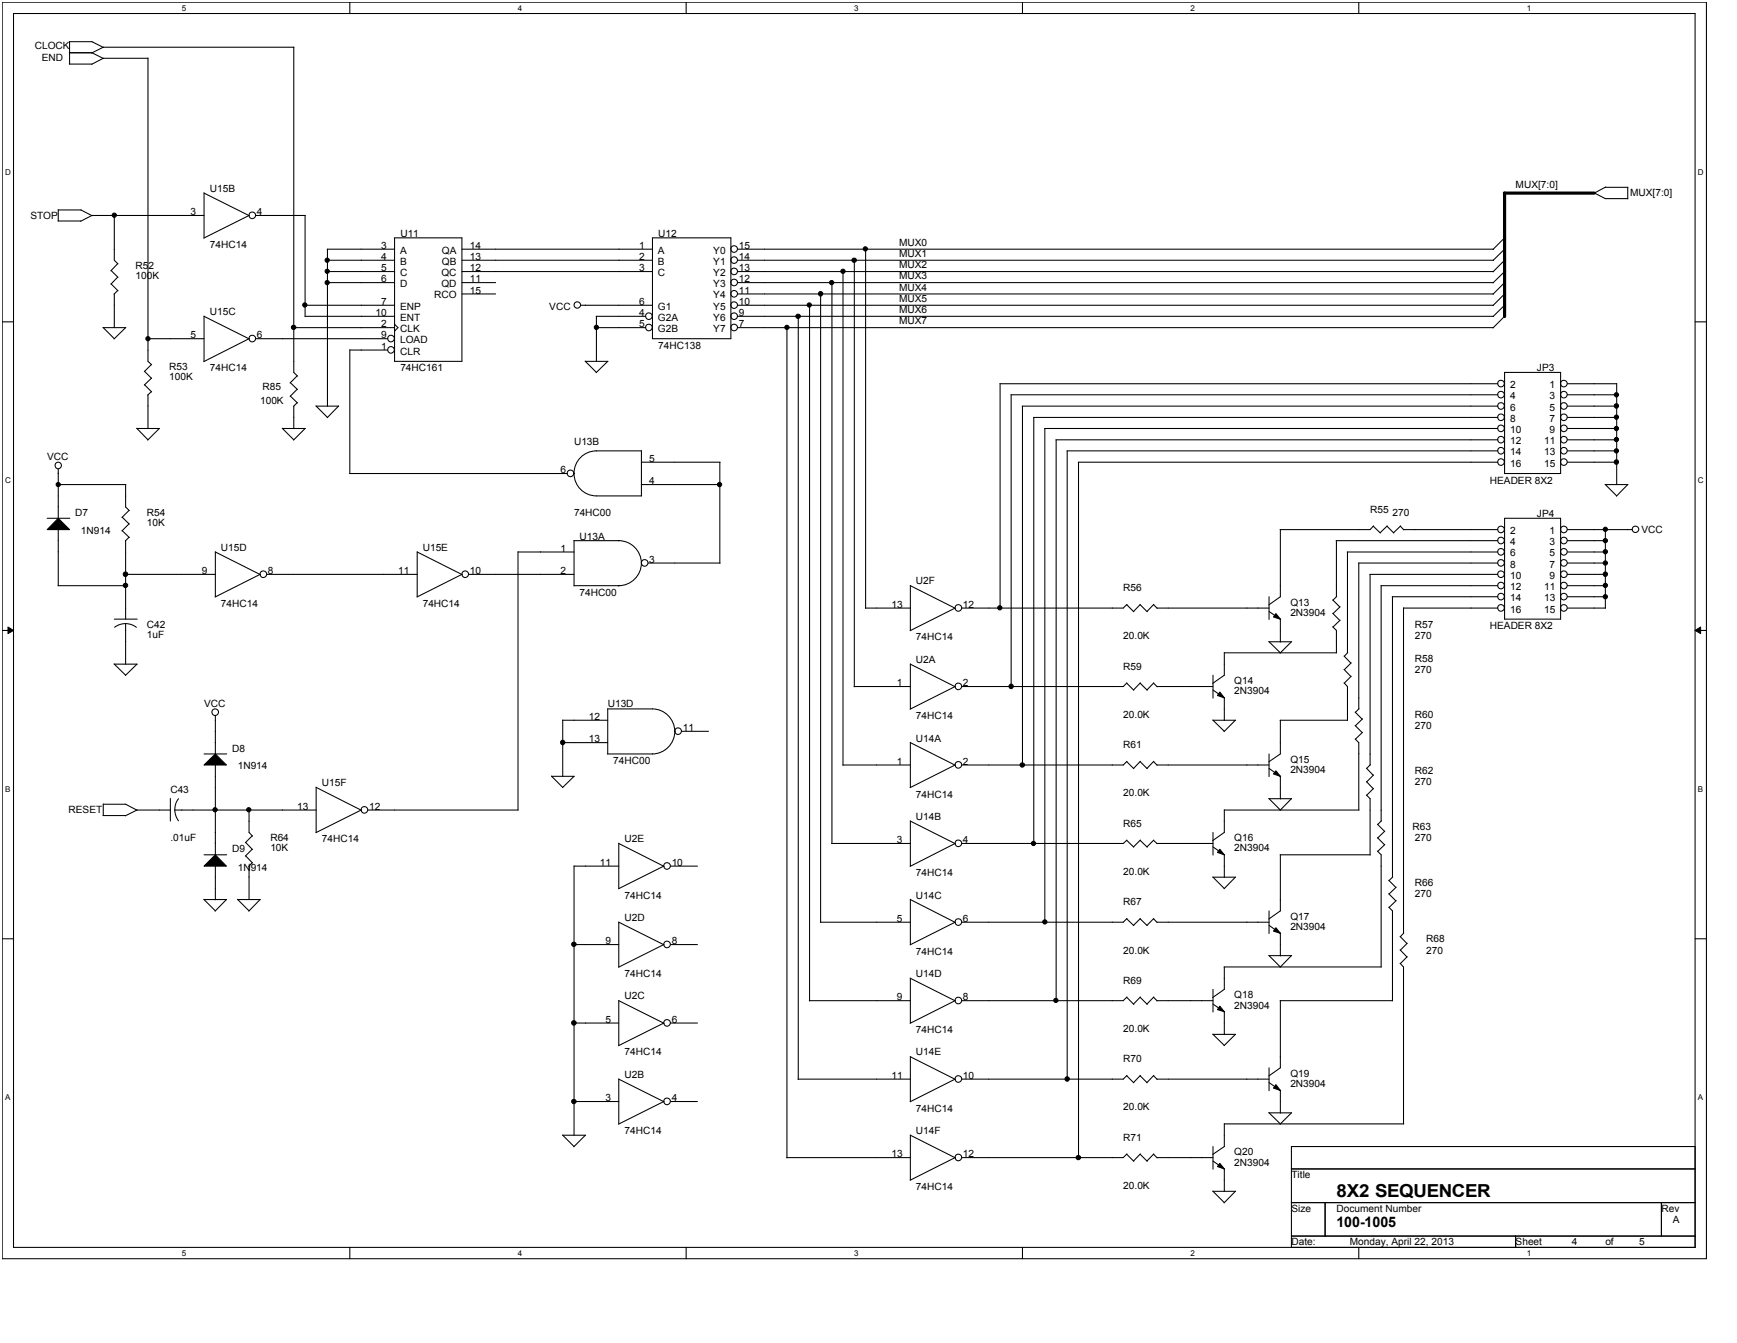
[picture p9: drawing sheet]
<svg xmlns="http://www.w3.org/2000/svg" width="279mm" height="216mm" viewBox="0 0 279 216" stroke-linecap="round" stroke-linejoin="round" font-family="sans-serif">
<path d="M.4 .4h274.1v202h-274.1zM2.2 2.2h270.5v198.3h-270.5z" fill="none" stroke="#000" stroke-width=".17"/>
<g fill="#fff">
<path d="M29.2 .6h.7v1.4h-.7z"/>
<path d="M29.2 200.7h.7v1.4h-.7z"/>
</g>
<path d="M56.3 .4v1.8M56.3 200.5v1.9" fill="none" stroke="#000" stroke-width=".17"/>
<g fill="#fff">
<path d="M83.3 .6h.7v1.4h-.7z"/>
<path d="M83.3 200.7h.7v1.4h-.7z"/>
</g>
<path d="M110.4 .4v1.8M110.4 200.5v1.9" fill="none" stroke="#000" stroke-width=".17"/>
<g fill="#fff">
<path d="M137.4 .6h.7v1.4h-.7z"/>
<path d="M137.4 200.7h.7v1.4h-.7z"/>
</g>
<path d="M164.5 .4v1.8M164.5 200.5v1.9" fill="none" stroke="#000" stroke-width=".17"/>
<g fill="#fff">
<path d="M191.5 .6h.7v1.4h-.7z"/>
<path d="M191.5 200.7h.7v1.4h-.7z"/>
</g>
<path d="M218.6 .4v1.8M218.6 200.5v1.9" fill="none" stroke="#000" stroke-width=".17"/>
<g fill="#fff">
<path d="M245.6 .6h.7v1.4h-.7z"/>
<path d="M245.6 200.7h.7v1.4h-.7z"/>
<path d="M.8 26.9h.9v1.4h-.9z"/>
<path d="M273.1 26.9h.9v1.4h-.9z"/>
<path d="M.8 76.5h.9v1.4h-.9z"/>
<path d="M273.1 76.5h.9v1.4h-.9z"/>
</g>
<path d="M.4 51.7h1.8M272.7 51.7h1.8" fill="none" stroke="#000" stroke-width=".17"/>
<g fill="#fff">
<path d="M.8 126.1h.8v1.4h-.8z"/>
<path d="M273.1 126.1h.8v1.4h-.8z"/>
</g>
<path d="M.4 101.4h1.8M272.7 101.4h1.8" fill="none" stroke="#000" stroke-width=".17"/>
<path d="M1.3 100.8l.9 .6-.9 .5zM272.7 101.4l.8-.6v1.1z" fill="#000"/>
<path d="M1.3 100.8l.9 .6-.9 .5zM272.7 101.4l.8-.6v1.1z" fill="none" stroke="#000" stroke-width=".16"/>
<g fill="#fff">
<path d="M.8 175.7h.8v1.4h-.8z"/>
<path d="M273.1 175.7h.8v1.4h-.8z"/>
</g>
<g fill="none" stroke="#000" stroke-width=".17">
<path d="M11.1 8.5h3.7M11.1 10.3h3.7M11.2 6.7h3.6M11.2 6.7v3.6M14.8 6.7l1.8 .9M14.8 8.5l1.8 .9M16.6 9.4h7.2M16.6 9.4l-1.9 .9M23.8 9.3v48.8l.6 .5M47.3 7.6v52.3l.5 .6M47.3 7.6h-30.7l-1.9 .9M9.3 35.5h3.7"/>
<path d="M9.4 33.7v1.8M9.4 33.8h3.7M13 33.8l1.8 .9M18.4 34.6v7.2l.6 .6M32.8 31l7.3 3.7M32.8 31v7.2M32.8 34.6h-18l-1.8 1M40.1 34.6l-7.3 3.7M41.2 34.6h7.9M49.1 34.6v16.3M63.5 38.2h10.8v19.9h-10.8zM104.9 38.2h12.7v16.3h-12.7z"/>
<path d="M242 38.2l-1.8 1.9M256.4 31l1.8 .9M258.2 31.9h3.6M258.2 30.1h3.7M258.3 30.1l-1.9 .9M261.8 30.1v1.9M16.6 52.6l1.8 1.9M16.6 52.7h3.6M17.9 43.5l1.1 1.1M17.9 45.6l1.1 1.1M18.4 47.3v5.4M18.9 42.4l-1.1 1.1"/>
<path d="M18.9 44.5l-1.1 1.2M18.9 46.7l-.6 .6M20.2 52.7l-1.9 1.8M23.3 59.7l1.1 1.1M23.8 54.5h9M24.4 58.6l-1.2 1.1M32.8 50.8v7.3M32.8 50.9l7.3 3.6M40.1 54.5l-7.3 3.6M41.2 54.5h21.2M47.3 52.7h16.2M49.1 49.1h14.4"/>
<path d="M49.1 50.9h14.4M52.6 40.1h10.9M52.7 41.8h10.8M52.7 43.7h10.8M52.7 45.4h10.8M52.7 40.1v25.2M56.3 56.3h6.1M56.3 56.2v19.9M63.5 52.1l.5 .6-.5 .5M74.3 40.1h30.6M74.3 41.8h30.6M74.3 43.7h30.6"/>
<path d="M74.3 45.4h5.4M74.3 47.3h5.4M93.4 49.1h11.5M94.1 58l1.8 1.9M94.2 58.1h3.6M95.9 52.7h7.9M95.9 50.9h7.9M95.9 50.9v7.2M97.8 58.1l-1.9 1.8M118.7 52.7h121.5M118.7 49.1h121.5M118.7 40.1h121.5"/>
<path d="M118.7 41.8h121.5M118.7 43.7h121.5M118.7 45.4h121.5M118.7 50.9h121.5M118.7 47.3h121.5M126.6 52.7v133.4M128.4 50.9v122.6M130.2 49.1v111.8M132 47.3v101M133.8 45.4v90.2M135.6 43.7v79.3M137.4 41.8v68.6"/>
<path d="M139.2 40.1v57.7M242 59.9h9v16.2h-9zM242 40.1l-1.8 1.8M242 41.8l-1.8 1.9M242 43.7l-1.8 1.8M242 45.4l-1.8 1.9M242 47.3l-1.8 1.8M242 49.1l-1.8 1.8M242 50.9l-1.8 1.8M9.4 75.4v7.9M9.4 77.9h10.8M20.2 77.9v3.6l.6 .6"/>
<path d="M22 68.8l1.8 1.9M22 68.9h3.7M23.3 61.9l1.1 1.1M23.8 63.5v5.4M24.4 60.8l-1.2 1.1M24.4 63l-.6 .5M25.6 68.9l-1.8 1.8M45.4 68.8l1.9 1.9M45.4 68.9h3.7M46.7 61.5l1.1 1.1M46.7 63.7l1.1 1.1M47.3 65.3v3.6"/>
<path d="M47.8 60.4l-1.1 1.2M47.8 62.6l-1.1 1.1M47.8 64.7l-.6 .6M49.1 68.9l-1.9 1.8M50.8 65.2l1.9 1.9M50.9 65.3h3.6M54.5 65.3l-1.9 1.8M56.2 76.1h35M95.9 72.5h7.3M95.9 72.5a3.6 3.6 0 0 0-3.6 3.6 3.6 3.6 0 0 0 3.6 3.6h7.3M103.2 77.9h12.6M103.2 72.4v7.3"/>
<path d="M103.2 74.3h12.6M115.8 74.3v16.3M160.8 61.7h80.1M160.9 61.7v36.1M162.6 63.5h78.3M162.6 63.5v46.9M164.4 65.3h76.5M164.5 65.3v57.7M166.2 67.1h74.7M166.3 67.1v68.5M168 68.9h72.9M168.1 68.9v79.4"/>
<path d="M169.8 70.7h71.1M169.9 70.7v90.2M171.6 72.5h69.3M171.7 72.5v101M173.4 74.3h67.5M173.5 74.3v111.8M252.1 65.3h7.9M252.1 68.9h7.9M252.1 72.5h7.9M252.1 74.3h7.9M252.1 61.7h7.9M252.1 63.5h7.9"/>
<path d="M252.1 67.1h7.9M252.1 70.7h7.9M258.2 77.9l1.8 1.8M258.2 77.9h3.7M260 61.6v16.3M261.8 77.9l-1.8 1.9M7.6 83.3h3.6M9.3 94.2h10.9M9.4 83.3l1.8 1.8h-3.6zM9.4 85.1v9.1M18.4 99.5h3.7M19.7 83.2l1.1 1.1"/>
<path d="M19.7 85.3l1.1 1.1M20.2 92.3h14.4M20.2 86.9v12.6M20.8 82l-1.2 1.2M20.8 84.2l-1.2 1.2M20.8 86.4l-.6 .6M34.6 88.7v7.2M34.6 88.7l7.3 3.7M41.8 92.3l-7.2 3.7M42.9 92.3h24.2M67.1 88.7l7.2 3.7M67.1 88.7v7.2"/>
<path d="M74.3 92.3l-7.2 3.7M75.4 92.3h16.9M83.3 88.7h9M83.3 88.7v41.5M92.3 86.9h7.2a3.7 3.7 0 0 1 3.7 3.6 3.7 3.7 0 0 1-3.7 3.7M92.3 86.9v7.3M92.3 94.2h7.3M104.3 90.5h11.5M139.2 97.8h7.2M146.4 94.2l7.3 3.6M146.4 94.1v7.3M153.6 97.8l-7.2 3.6"/>
<path d="M181.2 97.2l1.2 1.1M181.3 97.2l-.6 .6h-26M183.4 97.2l1.1 1.1M183.4 97.2l-1.1 1.1M185.5 97.2l.6 .6M185.6 97.2l-1.1 1.1M186.1 97.8h18M204.1 95.9v3.7M204.1 98.3l1.9 1.3M205.2 98.6l.7 .9-1.1-.3zM205.9 85.1v10.8l-1.8 1.3M205.9 99.5v3.7"/>
<path d="M214.4 98.6l1.1 1.1M214.4 96.4l1.1 1.2M214.9 86.9h26M215 86.9v9M215 95.9l-.6 .6M215.6 99.7l-1.2 1.1M215.6 97.5l-1.2 1.1M216.7 88.7h24.2M216.7 88.7v16.2M218.5 90.5h22.4M218.6 90.5v23.5M220.3 92.3h20.6"/>
<path d="M220.4 92.3v30.7M220.9 84.6l1.1 1.1M220.9 84.5l-.5 .6h-14.5M222.1 94.2h18.8M222.2 94.2v37.8M223.1 84.6l1.1 1.1M223.1 84.5l-1.1 1.1M223.9 95.9h17M224 95.9v45.1M225.3 84.6l.5 .6M225.3 84.5l-1.1 1.1M225.8 85.1h15.1"/>
<path d="M225.8 97.8h15.1M225.8 97.7v52.3M242 83.3h9v16.2h-9zM252.1 85.1h10.4M252.1 86.9h6.1M252.1 94.2h6.1M252.1 88.7h6.1M252.1 92.3h6.1M252.1 90.5h6.1M252.1 97.8h6.1M252.1 95.9h6.1M258.2 85.1v12.7"/>
<path d="M18.3 106.7l1.9 1.8M18.4 106.8h3.7M20.2 100.3l.7 .1 1 .4M20.2 100.3l-.8 .1-1 .4M20.2 100.3v6.5M22 106.8l-1.8 1.8M34.6 115.1v6.1M90.5 115.8h7.3M90.5 119.4h7.3M90.5 115.7v9.1M97.7 114h7.2a3.7 3.7 0 0 1 3.6 3.6v-.1a3.7 3.7 0 0 1-3.6 3.7M97.8 114v7.2"/>
<path d="M109.6 117.6h4.4M137.4 110.4h9M146.4 106.7v7.3M146.4 119.3v7.3M146.4 106.8l7.3 3.6M146.4 119.4l7.3 3.6M153.6 110.4l-7.2 3.6M181.2 109.8l1.2 1.2M181.3 109.8l-.6 .6h-26M183.4 109.8l1.1 1.2M183.4 109.8l-1.1 1.1M185.5 109.8l.6 .6"/>
<path d="M185.6 109.8l-1.1 1.1M186.1 110.4h9M195.1 115.7l1.8 1.9M195.1 115.8h3.7M195.1 108.5v3.7M195.1 110.9l1.9 1.3M196.2 111.3l.7 .9-1.1-.4zM196.9 104.9v3.6l-1.8 1.4M196.9 112.2v3.6M196.9 104.9h18.1M198.7 115.8l-1.8 1.8M204.1 103.1l1.8 1.8"/>
<path d="M204.1 103.2h3.7M205.9 115.8h10.8M205.9 115.8v5.4l-1.8 1.3M207.7 103.2l-1.8 1.8M214.4 100.8l.6 .6v3.5M216.2 109.8l.5 .6v5.4M216.2 107.6l1.1 1.2M216.2 105.5l1.1 1.1M216.8 104.9l-.6 .6M217.3 108.7l-1.1 1.1M217.3 106.6l-1.1 1.1M218 118.8l.6 .6v10.8"/>
<path d="M218 116.6l1.1 1.2M218 114.5l1.1 1.1M218.6 113.9l-.6 .6M219.2 117.7l-1.2 1.1M219.2 115.6l-1.2 1.1M16.6 131.1h3.6M16.6 129.3h3.6M16.6 129.2v1.9M20.2 129.3l1.9 1M22 130.2h5.4M22 130.2l-1.8 1M27.4 128.4v3.6"/>
<path d="M28.1 130.2l.2 1.1 .4 .7M28.1 130.2h22.8M28.7 128.4l-.4 .7-.2 1.1M32.8 123l1.8-1.8 1.8 1.8zM32.8 121.2h3.7M32.8 137.4h3.7M34.6 137.4l1.8 1.8h-3.6zM34.6 122.9v14.5M34.6 139.2v5.5M39.5 135.4l1.1 1.2M39.5 137.6l1.1 1.1M40.1 130.2v3.6l.5 .6"/>
<path d="M40.1 139.2v5.4M40.6 134.4l-1.1 1.1M40.6 136.5l-1.1 1.1M40.6 138.7l-.6 .6M50.9 126.6l7.2 3.7M50.9 126.5v7.3M58.1 130.2l-7.3 3.7M59.2 130.2h24.2M88.7 124.8l1.8 1.8M88.7 124.8h3.7M92.3 124.8l-1.8 1.8M92.3 139.2v43.3"/>
<path d="M92.3 139.2h7.2M97.8 121.2h7.2M99.5 135.6l7.3 3.7M99.5 135.6v7.2M106.8 139.2l-7.3 3.7M107.9 139.2h4.3M133.8 135.6h12.6M135.6 123h10.8M146.4 132v7.2M146.4 132l7.3 3.6M153.6 123l-7.2 3.6M153.6 135.6l-7.2 3.7"/>
<path d="M181.2 122.4l1.2 1.2M181.2 135.1l1.2 1.1M181.3 122.4l-.6 .6h-26M181.3 135l-.6 .6h-26M183.4 122.4l1.1 1.2M183.4 135.1l1.1 1.1M183.4 122.4l-1.1 1.1M183.4 135l-1.1 1.1M185.5 122.4l.6 .6M185.5 135.1l.6 .5M185.6 122.4l-1.1 1.1M185.6 135l-1.1 1.1"/>
<path d="M186.1 123h18M186.1 135.6h9M195.1 133.8v3.7M195.1 136.1l1.9 1.4M196.2 136.5l.7 .9-1.1-.4zM196.9 130.2v3.6l-1.8 1.3M196.9 137.4v3.7M196.9 130.2h21.7M204.1 128.4l1.8 1.8M204.1 128.4h3.7M204.1 123.5l1.9 1.3M204.1 121.2v3.6"/>
<path d="M205.2 123.9l.7 .9-1.1-.4zM205.9 137.4h14.5M205.9 124.8v3.6M205.9 137.4v9l-1.8 1.3M207.7 128.4l-1.8 1.9M219.8 127.8l.6 .6v9.1M219.8 125.6l1.1 1.2M219.8 123.5l1.1 1.1M220.4 122.9l-.6 .6M220.9 126.7l-1.1 1.2M220.9 124.6l-1.1 1.1M221.6 136.8l.6 .6v18.1"/>
<path d="M221.6 134.7l1.1 1.1M221.6 132.5l1.1 1.1M222.2 132l-.6 .5M222.8 135.8l-1.2 1.1M222.8 133.6l-1.2 1.1M.4 150.9h1.8M32.8 144.6l1.8 1.8M32.8 144.6h3.7M36.4 144.6l-1.8 1.9M38.2 144.6l1.9 1.8M38.2 144.6h3.7M41.8 144.6l-1.8 1.9"/>
<path d="M92.3 151.9h7.2M99.5 148.2v7.2M99.5 148.3l7.3 3.6M106.8 151.9l-7.3 3.6M107.9 151.9h4.3M132 148.3h14.4M146.4 144.6v7.3M146.4 157.2v7.3M146.4 144.6l7.3 3.7M146.4 157.3l7.3 3.6M153.6 148.3l-7.2 3.6M181.2 147.7l1.2 1.1"/>
<path d="M181.3 147.7l-.6 .6h-26M183.4 147.7l1.1 1.1M183.4 147.7l-1.1 1.1M185.5 147.7l.6 .6M185.6 147.7l-1.1 1.1M186.1 148.3h18M195.1 141l1.8 1.8M195.1 141h3.7M195.1 159v3.7M196.9 155.4h25.3M196.9 155.4v3.6l-1.8 1.4M198.7 141l-1.8 1.9"/>
<path d="M204.1 153.6l1.8 1.8M204.1 153.6h3.7M204.1 146.4v3.7M204.1 148.8l1.9 1.3M205.2 149.1l.7 .9-1.1-.3zM205.9 150v3.7M207.7 153.6l-1.8 1.9M223.4 145.8l.6 .6v14.5M223.4 143.7l1.1 1.1M223.4 141.5l1.1 1.2M224 141l-.6 .6M224.6 144.8l-1.2 1.1"/>
<path d="M224.6 142.6l-1.2 1.1M225.2 154.9l.6 .5v25.3M225.2 152.7l1.1 1.1M225.2 150.5l1.1 1.2M225.8 150l-.5 .6M226.4 153.8l-1.1 1.1M226.4 151.6l-1.1 1.1M272.7 150.9h1.8M92.3 164.5h7.2M92.3 177.1h7.2M99.5 160.8v7.3M99.5 173.4v7.3"/>
<path d="M99.5 160.9l7.3 3.6M99.5 173.5l7.3 3.6M106.8 164.5l-7.3 3.6M106.8 177.1l-7.3 3.6M107.9 164.5h4.3M107.9 177.1h4.3M128.4 173.5h18M130.2 160.9h16.2M146.4 169.8v7.3M146.4 169.9l7.3 3.6M153.6 160.9l-7.2 3.6M153.6 173.5l-7.2 3.6"/>
<path d="M181.2 172.9l1.2 1.2M181.2 160.3l1.2 1.2M181.3 172.9l-.6 .6h-26M181.3 160.3l-.6 .6h-26M183.4 172.9l1.1 1.2M183.4 160.3l1.1 1.2M183.4 172.9l-1.1 1.1M183.4 160.3l-1.1 1.1M185.5 172.9l.6 .6M185.5 160.3l.6 .6M185.6 172.9l-1.1 1.1M185.6 160.3l-1.1 1.1"/>
<path d="M186.1 173.5h18M186.1 160.9h9M195.1 166.2l1.8 1.9M195.1 166.3h3.7M195.1 161.4l1.9 1.3M196.2 161.8l.7 .8-1.1-.3zM196.9 162.6v3.7M198.7 166.3l-1.8 1.8M204.1 178.9l1.8 1.8M204.1 178.9h3.7M204.1 171.7v3.6M204.1 174l1.9 1.3"/>
<path d="M205.2 174.4l.7 .9-1.1-.4zM205.9 160.9h18.1M205.9 160.9v10.8l-1.8 1.3M205.9 175.3v3.6M207.7 178.9l-1.8 1.8M90.5 182.5l1.8 1.8M90.5 182.5h3.7M94.2 182.5l-1.9 1.9M126.5 186.1h19.9M146.4 182.5v7.2M146.4 182.5l7.3 3.6M153.6 186.1l-7.2 3.6"/>
<path d="M181.2 185.5l1.2 1.2M181.3 185.5l-.6 .6h-26M183.4 185.5l1.1 1.2M183.4 185.5l-1.1 1.1M185.5 185.5l.6 .6M185.6 185.5l-1.1 1.1M186.1 186.1h9M195.1 191.5l1.8 1.8M195.1 191.5h3.7M195.1 184.3v3.7M195.1 186.6l1.9 1.4M196.2 187l.7 .9-1.1-.4z"/>
<path d="M196.9 180.6v3.7l-1.8 1.3M196.9 187.9v3.7M196.9 180.7h28.9M198.7 191.5l-1.8 1.9M207.7 184.3h65v16.2h-65zM207.7 187.9h65M207.7 193.3h65M207.7 198.7h65M213.1 193.3v5.4M243.8 198.7v1.8M267.2 193.3v5.4"/>
<circle cx="18.4" cy="34.6" r=".34"/>
<circle cx="40.6" cy="34.6" r=".54"/>
<circle cx="23.8" cy="54.4" r=".34"/>
<circle cx="40.6" cy="54.4" r=".54"/>
<circle cx="47.2" cy="52.6" r=".36"/>
<circle cx="49" cy="49" r=".34"/>
<circle cx="52.6" cy="45.4" r=".34"/>
<circle cx="52.6" cy="43.6" r=".34"/>
<circle cx="52.6" cy="41.8" r=".34"/>
<circle cx="62.9" cy="56.2" r=".54"/>
<circle cx="62.9" cy="54.4" r=".54"/>
<circle cx="92.9" cy="49" r=".52"/>
<circle cx="95.9" cy="52.6" r=".34"/>
<circle cx="104.4" cy="50.8" r=".54"/>
<circle cx="104.4" cy="52.6" r=".54"/>
<circle cx="118.1" cy="49" r=".54"/>
<circle cx="118.1" cy="43.6" r=".54"/>
<circle cx="118.1" cy="50.8" r=".54"/>
<circle cx="118.1" cy="45.4" r=".54"/>
<circle cx="118.1" cy="47.2" r=".54"/>
<circle cx="118.1" cy="40" r=".54"/>
<circle cx="118.1" cy="41.8" r=".54"/>
<circle cx="118.1" cy="52.6" r=".54"/>
<circle cx="126.6" cy="52.6" r=".34"/>
<circle cx="128.4" cy="50.8" r=".36"/>
<circle cx="130.2" cy="49" r=".34"/>
<circle cx="132" cy="47.2" r=".35"/>
<circle cx="133.8" cy="45.4" r=".34"/>
<circle cx="135.6" cy="43.6" r=".34"/>
<circle cx="137.4" cy="41.8" r=".36"/>
<circle cx="139.2" cy="40" r=".34"/>
<circle cx="9.4" cy="74.8" r=".52"/>
<circle cx="9.4" cy="77.9" r=".34"/>
<circle cx="91.8" cy="76.1" r=".54"/>
<circle cx="115.7" cy="77.9" r=".34"/>
<circle cx="241.4" cy="67.1" r=".54"/>
<circle cx="241.4" cy="68.9" r=".54"/>
<circle cx="241.4" cy="65.3" r=".54"/>
<circle cx="241.4" cy="70.7" r=".54"/>
<circle cx="241.4" cy="72.5" r=".54"/>
<circle cx="241.4" cy="63.4" r=".54"/>
<circle cx="241.4" cy="61.7" r=".54"/>
<circle cx="241.4" cy="74.3" r=".54"/>
<circle cx="251.6" cy="68.9" r=".54"/>
<circle cx="251.6" cy="67.1" r=".54"/>
<circle cx="251.6" cy="63.4" r=".54"/>
<circle cx="251.6" cy="65.3" r=".54"/>
<circle cx="251.6" cy="72.5" r=".54"/>
<circle cx="251.6" cy="70.7" r=".54"/>
<circle cx="251.6" cy="61.7" r=".54"/>
<circle cx="251.6" cy="74.3" r=".54"/>
<circle cx="260" cy="65.3" r=".35"/>
<circle cx="260" cy="74.3" r=".35"/>
<circle cx="260" cy="70.7" r=".34"/>
<circle cx="260" cy="67.1" r=".34"/>
<circle cx="260" cy="68.9" r=".34"/>
<circle cx="260" cy="72.5" r=".34"/>
<circle cx="260" cy="63.5" r=".34"/>
<circle cx="20.2" cy="92.3" r=".37"/>
<circle cx="20.2" cy="94.1" r=".36"/>
<circle cx="42.4" cy="92.3" r=".54"/>
<circle cx="74.8" cy="92.3" r=".54"/>
<circle cx="103.7" cy="90.5" r=".54"/>
<circle cx="154.2" cy="97.7" r=".54"/>
<circle cx="160.8" cy="97.7" r=".34"/>
<circle cx="241.4" cy="92.3" r=".54"/>
<circle cx="241.4" cy="95.9" r=".54"/>
<circle cx="241.4" cy="85.1" r=".54"/>
<circle cx="241.4" cy="90.5" r=".54"/>
<circle cx="241.4" cy="88.7" r=".54"/>
<circle cx="241.4" cy="86.9" r=".54"/>
<circle cx="241.4" cy="97.7" r=".54"/>
<circle cx="241.4" cy="94.1" r=".54"/>
<circle cx="251.6" cy="95.9" r=".54"/>
<circle cx="251.6" cy="88.7" r=".54"/>
<circle cx="251.6" cy="90.5" r=".54"/>
<circle cx="251.6" cy="92.3" r=".54"/>
<circle cx="251.6" cy="85.1" r=".54"/>
<circle cx="251.6" cy="86.9" r=".54"/>
<circle cx="251.6" cy="97.7" r=".54"/>
<circle cx="251.6" cy="94.1" r=".54"/>
<circle cx="258.2" cy="92.3" r=".35"/>
<circle cx="258.2" cy="90.5" r=".34"/>
<circle cx="258.2" cy="95.9" r=".34"/>
<circle cx="258.2" cy="88.7" r=".34"/>
<circle cx="258.2" cy="85.1" r=".34"/>
<circle cx="258.2" cy="86.9" r=".34"/>
<circle cx="258.2" cy="94.1" r=".34"/>
<circle cx="263.1" cy="85.1" r=".52"/>
<circle cx="34.6" cy="114.5" r=".54"/>
<circle cx="90.5" cy="119.4" r=".35"/>
<circle cx="109.1" cy="117.5" r=".54"/>
<circle cx="154.2" cy="110.3" r=".54"/>
<circle cx="162.6" cy="110.3" r=".35"/>
<circle cx="34.6" cy="130.2" r=".34"/>
<circle cx="40" cy="130.2" r=".34"/>
<circle cx="58.6" cy="130.2" r=".54"/>
<circle cx="107.3" cy="139.2" r=".54"/>
<circle cx="154.2" cy="123" r=".54"/>
<circle cx="154.2" cy="135.6" r=".54"/>
<circle cx="164.4" cy="123" r=".36"/>
<circle cx="166.2" cy="135.6" r=".34"/>
<circle cx="92.3" cy="151.8" r=".36"/>
<circle cx="107.3" cy="151.8" r=".54"/>
<circle cx="154.2" cy="148.2" r=".54"/>
<circle cx="168.1" cy="148.2" r=".34"/>
<circle cx="92.3" cy="164.4" r=".37"/>
<circle cx="92.3" cy="177.1" r=".36"/>
<circle cx="107.3" cy="164.4" r=".54"/>
<circle cx="107.3" cy="177.1" r=".54"/>
<circle cx="154.2" cy="173.5" r=".54"/>
<circle cx="154.2" cy="160.8" r=".54"/>
<circle cx="169.8" cy="160.8" r=".34"/>
<circle cx="171.6" cy="173.5" r=".35"/>
<circle cx="154.2" cy="186.1" r=".54"/>
<circle cx="173.5" cy="186.1" r=".36"/>
</g>
<g fill="#000">
<path d="M9.4 83.3l1.8 1.8h-3.6zM205.2 98.6l.7 .9-1.1-.3zM196.2 111.3l.7 .9-1.1-.4zM34.6 137.4l1.8 1.8h-3.6zM32.8 123l1.8-1.8 1.8 1.8zM196.2 136.5l.7 .9-1.1-.4zM205.2 123.9l.7 .9-1.1-.4zM205.2 149.1l.7 .9-1.1-.3zM196.2 161.8l.7 .8-1.1-.3zM205.2 174.4l.7 .9-1.1-.4zM196.2 187l.7 .9-1.1-.4z"/>
<circle cx="18.4" cy="34.6" r=".34"/>
<circle cx="23.8" cy="54.4" r=".34"/>
<circle cx="47.2" cy="52.6" r=".36"/>
<circle cx="49" cy="49" r=".34"/>
<circle cx="52.6" cy="45.4" r=".34"/>
<circle cx="52.6" cy="43.6" r=".34"/>
<circle cx="52.6" cy="41.8" r=".34"/>
<circle cx="95.9" cy="52.6" r=".34"/>
<circle cx="126.6" cy="52.6" r=".34"/>
<circle cx="128.4" cy="50.8" r=".36"/>
<circle cx="130.2" cy="49" r=".34"/>
<circle cx="132" cy="47.2" r=".35"/>
<circle cx="133.8" cy="45.4" r=".34"/>
<circle cx="135.6" cy="43.6" r=".34"/>
<circle cx="137.4" cy="41.8" r=".36"/>
<circle cx="139.2" cy="40" r=".34"/>
<circle cx="9.4" cy="77.9" r=".34"/>
<circle cx="115.7" cy="77.9" r=".34"/>
<circle cx="260" cy="65.3" r=".35"/>
<circle cx="260" cy="74.3" r=".35"/>
<circle cx="260" cy="70.7" r=".34"/>
<circle cx="260" cy="67.1" r=".34"/>
<circle cx="260" cy="68.9" r=".34"/>
<circle cx="260" cy="72.5" r=".34"/>
<circle cx="260" cy="63.5" r=".34"/>
<circle cx="20.2" cy="92.3" r=".37"/>
<circle cx="20.2" cy="94.1" r=".36"/>
<circle cx="160.8" cy="97.7" r=".34"/>
<circle cx="258.2" cy="92.3" r=".35"/>
<circle cx="258.2" cy="90.5" r=".34"/>
<circle cx="258.2" cy="95.9" r=".34"/>
<circle cx="258.2" cy="88.7" r=".34"/>
<circle cx="258.2" cy="85.1" r=".34"/>
<circle cx="258.2" cy="86.9" r=".34"/>
<circle cx="258.2" cy="94.1" r=".34"/>
<circle cx="90.5" cy="119.4" r=".35"/>
<circle cx="162.6" cy="110.3" r=".35"/>
<circle cx="34.6" cy="130.2" r=".34"/>
<circle cx="40" cy="130.2" r=".34"/>
<circle cx="164.4" cy="123" r=".36"/>
<circle cx="166.2" cy="135.6" r=".34"/>
<circle cx="92.3" cy="151.8" r=".36"/>
<circle cx="168.1" cy="148.2" r=".34"/>
<circle cx="92.3" cy="164.4" r=".37"/>
<circle cx="92.3" cy="177.1" r=".36"/>
<circle cx="169.8" cy="160.8" r=".34"/>
<circle cx="171.6" cy="173.5" r=".35"/>
<circle cx="173.5" cy="186.1" r=".36"/>
</g>
<path d="M242 31h14.4M242 31v19.9" fill="none" stroke="#000" stroke-width=".51"/>
<text font-size="2.9" x="215" y="192.4">8X2 SEQUENCER</text>
<text font-size="2.3" x="215" y="197.3">100-1005</text>
<g font-size="1.6">
<text x="5.6" y="7.9">CLOCK</text>
<text x="6.7" y="9.8">END</text>
<text x="4.9" y="35.2">STOP</text>
<text x="30.7" y="34.6">3</text>
<text x="33.8" y="30.8">U15B</text>
<text x="41.3" y="34.6">4</text>
<text x="243.8" y="30.3">MUX[7:0]</text>
<text x="262.2" y="31.6">MUX[7:0]</text>
<text x="33.8" y="39.8">74HC14</text>
<text x="61.3" y="40">3</text>
<text x="61.3" y="41.8">4</text>
<text x="64.4" y="40.8">A</text>
<text x="64.4" y="38.1">U11</text>
<text x="71.1" y="40.8">QA</text>
<text x="75.6" y="40">14</text>
<text x="75.6" y="41.8">13</text>
<text x="102.8" y="40">1</text>
<text x="102.8" y="41.8">2</text>
<text x="105.8" y="40.8">A</text>
<text x="105.9" y="38.1">U12</text>
<text x="114.7" y="40.8">Y0</text>
<text x="118.8" y="40">15</text>
<text x="118.8" y="41.8">14</text>
<text x="144.6" y="39.5">MUX0</text>
<text x="144.6" y="41.3">MUX1</text>
<text x="21.8" y="43.3">R52</text>
<text x="21.8" y="44.9">100K</text>
<text x="61.3" y="43.6">5</text>
<text x="61.3" y="45.4">6</text>
<text x="64.4" y="42.6">B</text>
<text x="64.4" y="44.4">C</text>
<text x="64.4" y="46.2">D</text>
<text x="69.9" y="48">RCO</text>
<text x="71" y="44.4">QC</text>
<text x="71" y="46.2">QD</text>
<text x="71.1" y="42.6">QB</text>
<text x="75.6" y="43.6">12</text>
<text x="75.6" y="45.4">11</text>
<text x="75.6" y="47.2">15</text>
<text x="102.8" y="43.6">3</text>
<text x="105.8" y="42.6">B</text>
<text x="105.8" y="44.4">C</text>
<text x="114.7" y="42.6">Y1</text>
<text x="114.7" y="44.4">Y2</text>
<text x="114.7" y="46.2">Y3</text>
<text x="114.7" y="48">Y4</text>
<text x="118.8" y="43.6">13</text>
<text x="118.8" y="45.4">12</text>
<text x="118.8" y="47.2">11</text>
<text x="144.6" y="46.7">MUX4</text>
<text x="144.6" y="44.9">MUX3</text>
<text x="144.6" y="43.1">MUX2</text>
<text x="33.8" y="50.7">U15C</text>
<text x="60.4" y="50.8">10</text>
<text x="61.3" y="49">7</text>
<text x="61.3" y="52.6">2</text>
<text x="64.4" y="49.8">ENP</text>
<text x="64.4" y="51.6">ENT</text>
<text x="64.4" y="53.4">CLK</text>
<text x="88.4" y="49.8">VCC</text>
<text x="102.8" y="49">6</text>
<text x="102.8" y="50.8">4</text>
<text x="102.8" y="52.6">5</text>
<text x="105.8" y="49.8">G1</text>
<text x="105.8" y="51.6">G2A</text>
<text x="105.8" y="53.4">G2B</text>
<text x="114.7" y="49.8">Y5</text>
<text x="114.7" y="51.6">Y6</text>
<text x="114.7" y="53.4">Y7</text>
<text x="118.8" y="49">10</text>
<text x="118.8" y="50.8">9</text>
<text x="118.8" y="52.6">7</text>
<text x="144.6" y="50.3">MUX6</text>
<text x="144.6" y="52.1">MUX7</text>
<text x="144.6" y="48.5">MUX5</text>
<text x="27.2" y="59.5">R53</text>
<text x="30.7" y="54.4">5</text>
<text x="33.8" y="59.7">74HC14</text>
<text x="41.3" y="54.4">6</text>
<text x="61.3" y="54.4">9</text>
<text x="61.3" y="56.2">1</text>
<text x="64.4" y="55.2">LOAD</text>
<text x="64.4" y="57">CLR</text>
<text x="64.4" y="59.7">74HC161</text>
<text x="105.9" y="56.1">74HC138</text>
<text x="247.2" y="59.7">JP3</text>
<text x="27.2" y="61.1">100K</text>
<text x="41.8" y="64.9">100K</text>
<text x="42.2" y="62.7">R85</text>
<text x="242.9" y="62.4">2</text>
<text x="242.9" y="64.2">4</text>
<text x="249.3" y="62.4">1</text>
<text x="249.3" y="64.2">3</text>
<text x="92.3" y="71.6">U13B</text>
<text x="242.9" y="66">6</text>
<text x="242.9" y="67.8">8</text>
<text x="242.9" y="69.6">10</text>
<text x="242.9" y="71.4">12</text>
<text x="248.4" y="71.4">11</text>
<text x="249.3" y="66">5</text>
<text x="249.3" y="67.8">7</text>
<text x="249.3" y="69.6">9</text>
<text x="7.6" y="73.9">VCC</text>
<text x="90.2" y="76.1">6</text>
<text x="104.4" y="77.9">4</text>
<text x="104.4" y="74.3">5</text>
<text x="239.6" y="77.7">HEADER 8X2</text>
<text x="242.9" y="73.2">14</text>
<text x="242.9" y="75">16</text>
<text x="248.4" y="73.2">13</text>
<text x="248.4" y="75">15</text>
<text x="12.1" y="82.9">D7</text>
<text x="23.6" y="82.9">R54</text>
<text x="92.3" y="82.9">74HC00</text>
<text x="220.4" y="82.4">R55</text>
<text x="224" y="82.9">270</text>
<text x="247.2" y="83.2">JP4</text>
<text x="13" y="85.9">1N914</text>
<text x="23.6" y="84.6">10K</text>
<text x="35.5" y="88.5">U15D</text>
<text x="68" y="88.5">U15E</text>
<text x="90.2" y="88.7">1</text>
<text x="93.2" y="86.7">U13A</text>
<text x="242.9" y="85.9">2</text>
<text x="242.9" y="87.6">4</text>
<text x="242.9" y="89.5">6</text>
<text x="249.3" y="85.9">1</text>
<text x="249.3" y="87.6">3</text>
<text x="249.3" y="89.5">5</text>
<text x="264" y="85.6">VCC</text>
<text x="32.5" y="92.3">9</text>
<text x="43.1" y="92.3">8</text>
<text x="64.1" y="92.3">11</text>
<text x="75.6" y="92.3">10</text>
<text x="90.2" y="92.3">2</text>
<text x="93.2" y="95.8">74HC00</text>
<text x="104.4" y="90.5">3</text>
<text x="147.3" y="93.9">U2F</text>
<text x="180.7" y="95">R56</text>
<text x="242.9" y="91.2">8</text>
<text x="242.9" y="93.1">10</text>
<text x="242.9" y="94.9">12</text>
<text x="248.4" y="94.9">11</text>
<text x="249.3" y="91.2">7</text>
<text x="249.3" y="93.1">9</text>
<text x="23.6" y="101">C42</text>
<text x="35.5" y="97.5">74HC14</text>
<text x="68" y="97.5">74HC14</text>
<text x="143.4" y="97.7">13</text>
<text x="154.9" y="97.7">12</text>
<text x="207.6" y="97.4">Q13</text>
<text x="207.6" y="99">2N3904</text>
<text x="227.6" y="101">R57</text>
<text x="239.6" y="101.2">HEADER 8X2</text>
<text x="242.9" y="96.7">14</text>
<text x="242.9" y="98.5">16</text>
<text x="248.4" y="96.7">13</text>
<text x="248.4" y="98.5">15</text>
<text x="23.6" y="102.6">1uF</text>
<text x="147.3" y="103">74HC14</text>
<text x="147.3" y="106.6">U2A</text>
<text x="180.7" y="107.7">R59</text>
<text x="180.7" y="102.8">20.0K</text>
<text x="227.6" y="102.8">270</text>
<text x="227.6" y="106.4">R58</text>
<text x="32.8" y="113.6">VCC</text>
<text x="97.8" y="113.6">U13D</text>
<text x="144.3" y="110.3">1</text>
<text x="154.9" y="110.3">2</text>
<text x="198.5" y="110">Q14</text>
<text x="198.5" y="111.6">2N3904</text>
<text x="227.6" y="108.2">270</text>
<text x="94.7" y="115.7">12</text>
<text x="94.7" y="119.3">13</text>
<text x="109.8" y="117.5">11</text>
<text x="147.3" y="115.6">74HC14</text>
<text x="147.3" y="119.2">U14A</text>
<text x="180.7" y="115.4">20.0K</text>
<text x="227.6" y="115.4">R60</text>
<text x="227.6" y="117.2">270</text>
<text x="37.3" y="120.8">D8</text>
<text x="38.2" y="123.7">1N914</text>
<text x="98.6" y="122.8">74HC00</text>
<text x="144.3" y="122.9">1</text>
<text x="154.9" y="122.9">2</text>
<text x="180.7" y="120.3">R61</text>
<text x="207.6" y="122.6">Q15</text>
<text x="207.6" y="124.3">2N3904</text>
<text x="227.6" y="124.4">R62</text>
<text x="11" y="130.7">RESET</text>
<text x="27.4" y="127.5">C43</text>
<text x="47.8" y="130.2">13</text>
<text x="51.8" y="126.4">U15F</text>
<text x="59.4" y="130.2">12</text>
<text x="147.3" y="128.2">74HC14</text>
<text x="147.3" y="131.8">U14B</text>
<text x="180.7" y="128">20.0K</text>
<text x="227.6" y="126.2">270</text>
<text x="27.4" y="135.3">.01uF</text>
<text x="37.3" y="137">D9</text>
<text x="43.5" y="135.3">R64</text>
<text x="43.5" y="136.9">10K</text>
<text x="51.8" y="135.4">74HC14</text>
<text x="100.5" y="135.4">U2E</text>
<text x="144.3" y="135.6">3</text>
<text x="154.9" y="135.6">4</text>
<text x="180.7" y="132.9">R65</text>
<text x="198.5" y="135.3">Q16</text>
<text x="198.5" y="136.9">2N3904</text>
<text x="227.2" y="133.4">R63</text>
<text x="227.6" y="135.3">270</text>
<text x="38.2" y="140">1N914</text>
<text x="96.5" y="139.2">11</text>
<text x="108" y="139.2">10</text>
<text x="147.3" y="140.8">74HC14</text>
<text x="180.7" y="140.7">20.0K</text>
<text x="227.6" y="142.5">R66</text>
<text x="100.5" y="144.4">74HC14</text>
<text x="100.5" y="148">U2D</text>
<text x="144.3" y="148.2">5</text>
<text x="147.3" y="144.4">U14C</text>
<text x="154.9" y="148.2">6</text>
<text x="180.7" y="145.5">R67</text>
<text x="207.6" y="147.9">Q17</text>
<text x="207.6" y="149.5">2N3904</text>
<text x="227.6" y="144.3">270</text>
<text x="97.4" y="151.8">9</text>
<text x="108" y="151.8">8</text>
<text x="147.3" y="153.5">74HC14</text>
<text x="180.7" y="153.3">20.0K</text>
<text x="229.4" y="151.5">R68</text>
<text x="229.4" y="153.3">270</text>
<text x="100.5" y="157.1">74HC14</text>
<text x="100.5" y="160.7">U2C</text>
<text x="144.3" y="160.8">9</text>
<text x="147.3" y="157.1">U14D</text>
<text x="154.9" y="160.8">8</text>
<text x="180.7" y="158.2">R69</text>
<text x="198.5" y="160.5">Q18</text>
<text x="97.4" y="164.4">5</text>
<text x="108" y="164.4">6</text>
<text x="147.3" y="166.1">74HC14</text>
<text x="180.7" y="165.9">20.0K</text>
<text x="198.5" y="162.1">2N3904</text>
<text x="100.5" y="169.7">74HC14</text>
<text x="100.5" y="173.3">U2B</text>
<text x="143.4" y="173.4">11</text>
<text x="147.3" y="169.7">U14E</text>
<text x="154.9" y="173.4">10</text>
<text x="180.7" y="170.8">R70</text>
<text x="207.6" y="173.1">Q19</text>
<text x="97.4" y="177">3</text>
<text x="108" y="177">4</text>
<text x="147.3" y="178.7">74HC14</text>
<text x="180.7" y="178.5">20.0K</text>
<text x="207.6" y="174.8">2N3904</text>
<text x="100.5" y="182.3">74HC14</text>
<text x="147.3" y="182.3">U14F</text>
<text x="180.7" y="183.4">R71</text>
<text x="198.5" y="185.8">Q20</text>
<text x="143.4" y="186.1">13</text>
<text x="147.3" y="191.3">74HC14</text>
<text x="154.9" y="186.1">12</text>
<text x="180.7" y="191.1">20.0K</text>
<text x="198.5" y="187.4">2N3904</text>
<text x="207.7" y="189.4">Title</text>
<text x="207.7" y="194.8">Size</text>
<text x="215" y="194.8">Document Number</text>
<text x="267.2" y="194.8">Rev</text>
<text x="269.1" y="196.6">A</text>
<text x="207.7" y="200.1">Date:</text>
<text x="217.1" y="200.1">Monday, April 22, 2013</text>
<text x="243.8" y="200.1">Sheet</text>
<text x="252.8" y="200.1">4</text>
<text x="258.2" y="200.1">of</text>
<text x="263.6" y="200.1">5</text>
</g>
<g font-size="1.3">
<text x="29.2" y="1.7">5</text>
<text x="83.3" y="1.7">4</text>
<text x="137.4" y="1.7">3</text>
<text x="191.5" y="1.7">2</text>
<text x="245.6" y="1.7">1</text>
<text x=".8" y="28.1">D</text>
<text x="273.1" y="28.1">D</text>
<text x=".8" y="77.6">C</text>
<text x="273.1" y="77.6">C</text>
<text x=".8" y="127.3">B</text>
<text x="273.1" y="127.3">B</text>
<text x=".8" y="176.8">A</text>
<text x="273.1" y="176.8">A</text>
<text x="29.2" y="201.9">5</text>
<text x="83.3" y="201.9">4</text>
<text x="137.4" y="201.9">3</text>
<text x="191.5" y="201.9">2</text>
<text x="245.6" y="201.9">1</text>
</g>
</svg>
